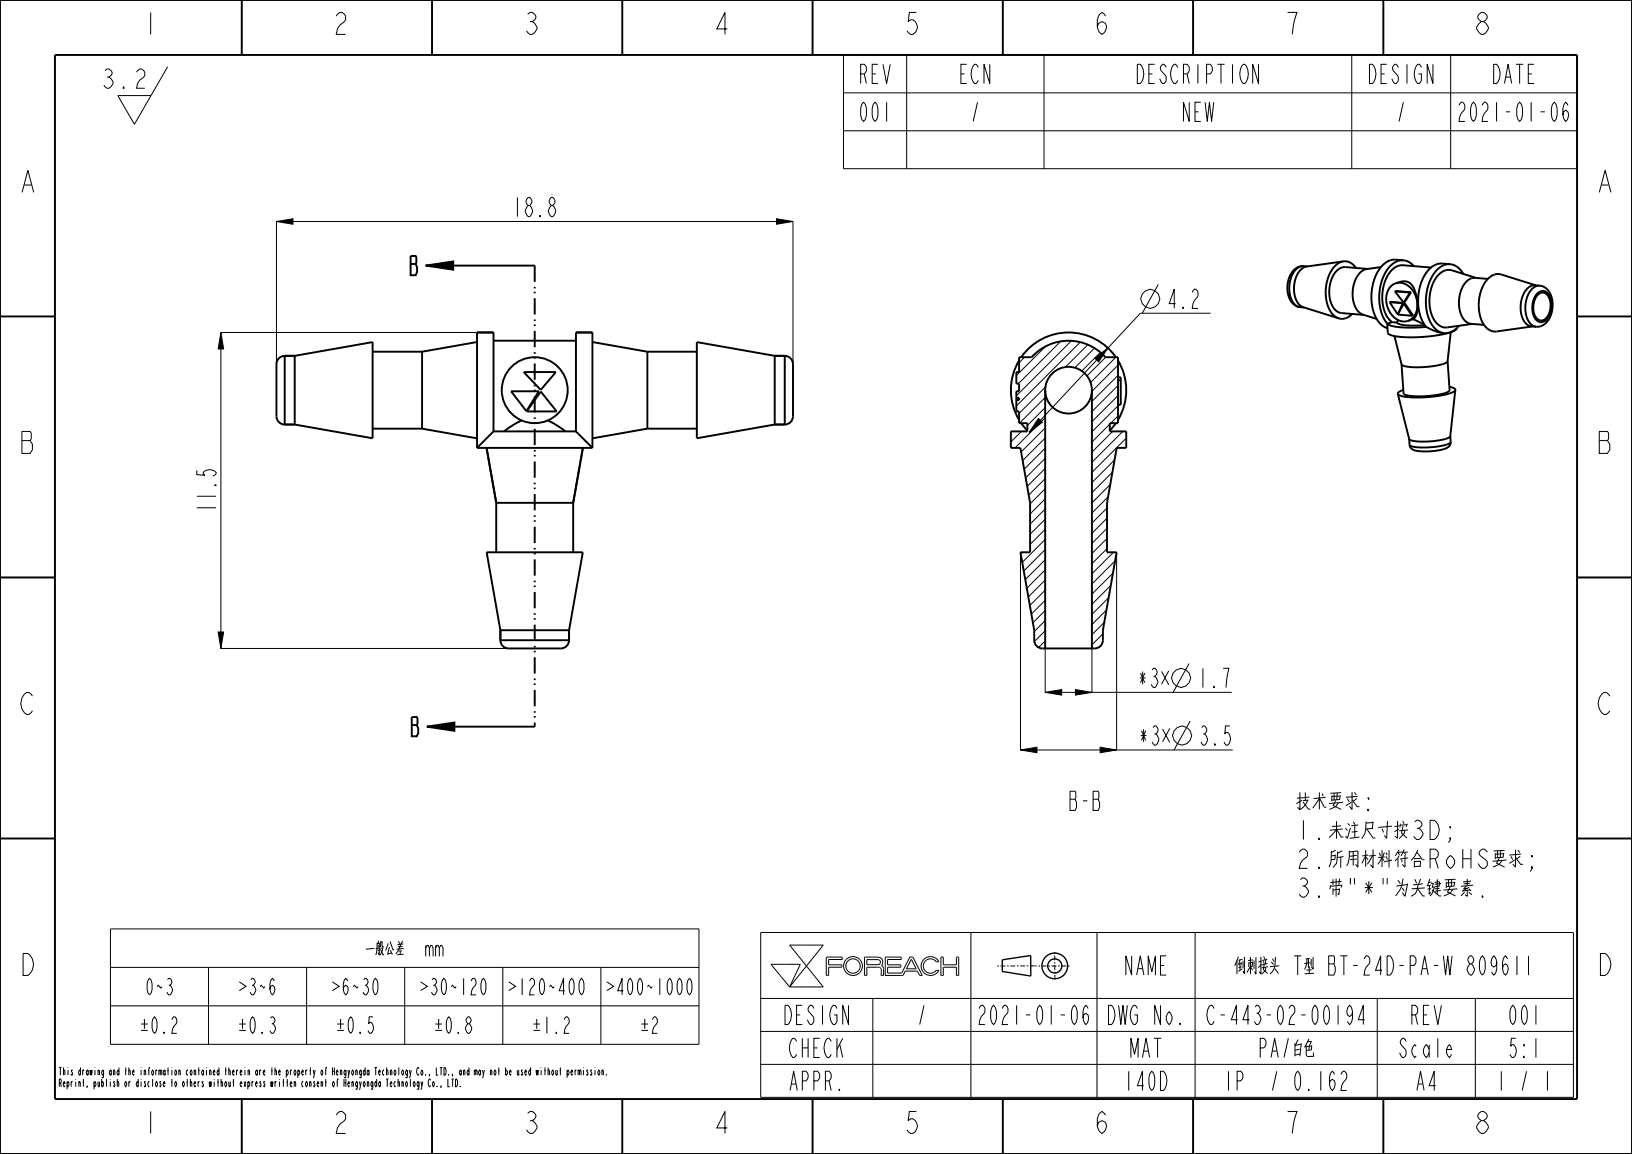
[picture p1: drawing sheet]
<svg xmlns="http://www.w3.org/2000/svg" width="297mm" height="210mm" viewBox="0 0 297 210" stroke-linecap="round" stroke-linejoin="round" font-family="sans-serif">
<g fill="none" stroke="#000" stroke-width=".18">
<path d="M19.1 12.9l.4-.3a.82 .82 0 0 1 .9 .8l-.6 .6a1.58 1.58 0 0 1 .8 1.2 1.2 1.2 0 0 1-1.1 .9l-.6-.6M19.5 14h.3M22.4 15.8l.2 .3h-.2zM24.9 13.1l.5-.5h.4l.5 .5a1.35 1.35 0 0 1-.9 1.5l-.4 .6-.1 .9h1.4M30.5 12.1l-6 10.5-3.1-5.2h6.1M153.5 10h133.5v20.7h-133.5zM153.5 16.9h133.5M165 10v20.7M190 10v20.7M246 10v20.7M264 10v20.7M141.3 39.8l3 .5-3 .5z"/>
<path d="M153.5 23.8h133.5M50.3 40.3l3-.5v1zM50.3 40.3v25.9M50.3 40.3h94M144.3 40.3v25.9M210.8 51.8l-2.9 5.2M220.3 57h-12.8l-20.2 21.7M40.1 60.5h46.6M40.2 60.5l.5 3h-1zM40.2 60.5v57.5M184 78.5v.1M185.9 78.5l-1.9 1.9"/>
<path d="M186.5 65l-1 1M189 76.1l.7 .7-2.4 1.9zM190.2 72.3l-4.7 4.7M190.2 74.2l-3.2 3.2M190.2 76l-5.5 5.5M190.2 77.9l-4.4 4.3M190.2 79.7l-4.1 4.1M190.3 70.4l-4.8 4.8M190.3 63.1l-5.3 5.2M193 62.1l-7.7 7.7M195 62l-10 10M196.6 62.3l-11.6 11.6"/>
<path d="M198 62.7l-4.1 4.1M199.2 63.4l-3.6 3.5M199.2 65.2l2.4-1.9-1.7 2.6zM200.3 64.1l-3.4 3.4M201.2 65l-3.4 3.4M202 77.2l-3.3 3.2M202.5 78.5l-3.8 3.8M203.1 65l-4.6 4.6M203.5 66.5l-4.8 4.7M203.5 68.3l-4.8 4.8M203.5 70.1l-4.8 4.8M203.5 72l-4.8 4.7"/>
<path d="M203.5 73.8l-4.8 4.8M203.5 75.7l-1.4 1.3M204.3 78.5l-5.6 5.6M205 79.7l-6.3 6.3M190.2 81.6l-3.8 3.8M190.2 83.4l-3.5 3.6M190.2 85.2l-3.3 3.3M190.2 87.1l-3 3M190.2 88.9l-2.7 2.8M190.2 90.8l-2.7 2.7M190.2 92.6l-2.7 2.8M190.2 94.5l-2.7 2.7"/>
<path d="M190.2 96.3l-2.7 2.8M190.2 98.2l-4.2 4.1M201.5 92.5l-2.8 2.7M201.5 94.3l-2.8 2.7M201.5 96.1l-2.8 2.8M201.5 98l-2.8 2.7M201.5 99.8l-2.8 2.8M201.7 90.4l-3 3M202 88.2l-3.3 3.3M202.4 85.9l-3.7 3.8M202.8 83.7l-4.1 4.1M39.7 115h1l-.5 3z"/>
<path d="M40.1 118h52.4M185.7 100.6v35.9M186 100.5l-.2 .3M190.2 118.1v7.9M190.2 100l-3.9 3.9M190.2 101.9l-3.6 3.6M190.2 103.7l-3.3 3.3M190.2 105.5l-3.1 3.1M190.2 107.4l-2.8 2.8M190.2 109.2l-2.5 2.6M190.2 111.1l-2.2 2.2M190.2 112.9l-2 2"/>
<path d="M190.2 114.8l-2 2M190.2 116.6l-1.2 1.2M198.7 118.1v7.9M200.7 115.3l-2 2M201 113.2l-2.3 2.3M201.4 111l-2.7 2.7M201.8 108.8l-3.1 3M202.1 106.5l-3.4 3.5M202.5 104.3l-3.8 3.8M202.6 100.5l-3.9 3.9M202.9 102l-4.2 4.3M203.2 100.6v35.9"/>
<path d="M185.7 136.5l3-.5v1zM185.7 136.5h38.6M190.2 126l3-.5v1zM190.2 126h34M195.7 125.5l3 .5-3 .5zM200.2 136l3 .5-3 .5zM20.1 169h107.1v21h-107.1zM20.1 176h107.1M37.9 176v14M55.8 176v14M73.6 176v14M78.1 172.5l.3-.5h.2l.2 .5v1.5"/>
<path d="M79.3 172.5l.2-.5h.2l.2 .5v1.5M79.3 172v2M79.9 172.5l.3-.5h.2l.2 .5v1.5M91.5 176v14M109.3 176v14M138.4 169.7h147.9v30h-147.9zM140.3 175.5h5.3l-1.9 4.1zM143.7 172h6.1l-3 3.8zM146.8 175.8l3 3.8h-6.1M146.8 175.8l-3.1 3.8M150.8 177.5v-1.5h2.4v-.4h-2.4v-1h2.4l.1-.4h-2.9v3.3h.4M157.8 174.6l2.1 .1 .3 .1v.4l-.4 .3h-2z"/>
<path d="M157.8 177.5v-1.5h1.9l.4 .1 .2 .2 .1 1.2h.4M160.8 177.5v-1.3l-.4-.5 .2-.6-.2-.7-.7-.2h-2.3l-.1 3.3h.5M164.3 177.5h.1M165.9 174.6l.8 1.7h-1.7zM166.1 174.2h-.5l-1.5 2.9h-2.6v-1.1h2.4v-.4h-2.4v-1h2.5v-.4h-2.9v3.3h3.2M166.1 174.2h.1M166.1 174.2l1.7 3.3h-.4l-.4-.8h-2.3l-.4 .8M170.4 175l-.7-.5h-.8l-.6 .5-.3 .8 .3 .8 .6 .4h.8l.7-.4M170.4 176.6h.1M170.4 175h.1M170.4 176.6h.4M170.4 175h.5l-.4-.5-.5-.3-.7-.1-.7 .1-.5 .4-.3 .5-.2 .5 .1 .7 .5 .8 1 .4 1-.2 .7-.7"/>
<path d="M170.8 176.6h.1M171.2 174.2h.5v1.4h2.4v-1.4h.4v3.3h-.4v-1.5h-2.4v1.5h-.5zM176.7 169.7v30M199.6 169.7v30M217.5 169.7v30M20.1 183h107.1M138.4 181.7h147.9M138.4 187.7h147.9M138.4 193.7h147.9M158.8 181.7v18M250.6 181.7v18M268.5 181.7v18"/>
<circle cx="209.3" cy="54.4" r="1.72"/>
<circle cx="155.2" cy="175.8" r="1.31"/>
<circle cx="155.2" cy="175.8" r="1.71"/>
</g>
<path d="M50.3 40.3l3-.5v1zM77.5 48.3l5-.7v1.5zM141.3 39.8l3 .5-3 .5zM40.2 60.5l.5 3h-1zM189 76.1l.7 .7-2.4 1.9zM199.2 65.2l2.4-1.9-1.7 2.6zM39.7 115h1l-.5 3zM77.7 132.2l5-.7v1.5zM185.7 136.5l3-.5v1zM190.2 126l3-.5v1zM195.7 125.5l3 .5-3 .5zM200.2 136l3 .5-3 .5z" fill="#000"/>
<g fill="none" stroke="#000" stroke-width=".35">
<path d="M0 0h297v210h-297zM10 10h277v190h-277zM44 .1v10M78.6 .1v10M113.2 .1v10M147.9 .1v10M182.5 .1v10M217.1 .1v10M251.7 .1v10M0 57.6h10M77.5 48.3l5-.7v1.5zM77.5 48.3h19.8"/>
<path d="M235.4 49.2l.9-.6 .9-.2a2.75 2.75 0 0 0-2.4 2.5 4.5 4.5 0 0 0 1.1 4.8l.7 .2a3.2 3.2 0 0 1-2.3-3.6l.3-1.9zM252.5 58.9l.1 1.6a2.02 2.02 0 0 0 1.8 .8 27.5 27.5 0 0 0 9.4-.8M252.5 58.9a6.3 6.3 0 0 0 3.8 .7l3.3-.1M252.9 55l2.6 .1M252.9 55l1.5 2.2M252.9 55l2.4 .2M253.4 58.6l-.9 .3M253.4 58.6l.8 .1a4.1 4.1 0 0 0 2.9 .6l2.2-.1M253.8 53l3 .2M253.8 53l1.6 2M253.8 53l2.8 .2M254 47.3a4 4 0 0 0-3.6 2.7 8.8 8.8 0 0 0 .6 8.7l.7 .6 .8 .4"/>
<path d="M254.4 57.2h.1M255.3 55.2l-.9 2M255.5 55.2h.1l1.6 2.2-.2 .1M255.5 55.2l-1.1 2 2.6 .3M255.5 55.2l1.5 2.3M255.5 55.1l-.3 .5M255.5 55.1l-.2 .1M256.6 53.2l-1.2 1.8M256.8 53.2l-1.2 1.8h-.2M256.8 53.2h-.2M257.3 48.4a2.79 2.79 0 0 0-4.6 .4 9 9 0 0 0-.4 9.9l.2 .2M259.6 59.5l1.7 .8 1.4 .3"/>
<path d="M260.4 48.7l-5.1-.4a3.7 3.7 0 0 0-3.3 3 7.3 7.3 0 0 0 1 7l.4 .3M262.5 48a4.2 4.2 0 0 0-3.7 3.1 8.8 8.8 0 0 0 .8 8.4M265.1 59.7l-.3 .4-1 .4M265.5 59.3a3.8 3.8 0 0 1-1.7 1.2M266.3 49.8a2.89 2.89 0 0 0-2.5-1.7 2.89 2.89 0 0 0-2.7 1.5 8.9 8.9 0 0 0-.2 10 2.64 2.64 0 0 0 2.9 .9M278.9 52.5a2 2 0 0 1 3.2 1 4.7 4.7 0 0 1-1.4 5.7 1.89 1.89 0 0 1-2.8-1.2 5.4 5.4 0 0 1 1-5.5zM279.8 53.4a1.34 1.34 0 0 1 1.4-.4 1.34 1.34 0 0 1 .9 1.1 3.7 3.7 0 0 1-1.2 4.4 1.52 1.52 0 0 1-1.9-1.4 4.1 4.1 0 0 1 .8-3.7zM279.9 53.6a1.23 1.23 0 0 1 1.3-.3 1.23 1.23 0 0 1 .8 1.1 3.2 3.2 0 0 1-1.2 3.9 1.52 1.52 0 0 1-1.7-1.7 3.6 3.6 0 0 1 .8-3zM287 57.6h10M51.8 64.8a1.5 1.5 0 0 0-1.5 1.5v9.5a1.5 1.5 0 0 0 1.5 1.5M51.8 64.8v12.5M51.8 77.3h1.8"/>
<path d="M51.8 64.8h1.8M89.8 78.5l-3 3M89.8 78.5v-18h-3v21M89.8 78.5h15M89.8 62h15M93 71.2h5.1l-2.3 3.6zM95.3 67.7h5.9l-2.8 3.3zM98.4 71.3l2.9 3.6h-5.4zM104.8 78.5l3 3M104.8 78.5v-18h3v21M141 77.3h1.8M141 64.8h1.8"/>
<path d="M142.8 64.8v12.5M142.8 64.8a1.5 1.5 0 0 1 1.5 1.5v9.5a1.5 1.5 0 0 1-1.5 1.5M185 72.4h.5v.4h-.5M185.5 65.6a10.5 10.5 0 0 0 0 10.8M185.5 65h2.3a9 9 0 0 1 13.4 0h2.3v12h-1.5v1.5h3v3h-1.8l-1.7 10v9h1.7l-2.5 14.2v1.8a1.5 1.5 0 0 1-1.5 1.5h-9.5a1.5 1.5 0 0 1-1.5-1.5v-1.8l-2.5-14.2h1.8v-9l-1.8-10h-1.7v-3h3v-1.5h-1.5v-2.1h-.5v-3.7h.5v-1.4h-.5v-2.1h.5zM185.8 77l1.2 1.3M185.8 65a10.5 10.5 0 0 1 17.3 0M190.2 71v47M198.7 71v47M203.1 77l-1.1 1.3M203.5 68.7h.5v5h-.5M203.5 69.2h.5"/>
<path d="M203.5 65.6a10.5 10.5 0 0 1 0 10.8M86.8 81.5h21M86.8 81.5h.1M88.5 81.5l1.8 10M106.1 81.5l-1.8 10M256.5 80.9a2.39 2.39 0 0 0 2 .5h2a5.9 5.9 0 0 0 3.5-.9v-.1a1.58 1.58 0 0 1-1.6 1.4l-2.7 .3a3.6 3.6 0 0 1-3-.6zM0 105.1h10M91.1 116.5a1.5 1.5 0 0 0 1.5 1.5h9.5a1.5 1.5 0 0 0 1.5-1.5M91.1 114.7v1.8M91.1 116.5h12.5M103.6 114.7v1.8M287 105.1h10"/>
<path d="M77.7 132.2l5-.7v1.5zM77.7 132.2h19.6M0 152.6h10M287 152.6h10M44 200.1v10M78.6 200.1v10M113.2 200.1v10M147.9 200.1v10M182.5 200.1v10M217.1 200.1v10M251.7 200.1v10"/>
<circle cx="194.5" cy="71" r="4.3"/>
</g>
<g fill="none" stroke="#000" stroke-width=".25">
<path d="M187.6 173.9v3.7l-5.2-.8v-2.1l5.2-.8"/>
<circle cx="192" cy="175.8" r="2.34"/>
<circle cx="192" cy="175.8" r="1.29"/>
</g>
<path d="M181.5 175.8h6.8M191.9 173.3l.1 5M194.6 175.8h-6.2" fill="none" stroke="#000" stroke-width=".18" stroke-dasharray=".3 .3 .9 .3" stroke-linecap="butt"/>
<path d="M97.3 48.3v83.9" fill="none" stroke="#000" stroke-width=".35" stroke-dasharray="3 .9 .3 .6 .3 .9" stroke-linecap="butt"/>
<!-- layer: 02___PRT_ALL_AXES -->
<g fill="none" stroke="#000" stroke-width=".35">
<path d="M236.6 55.9l.7 .1M237.2 48.4l.8 .1M244.5 47.6l-6.7 .9a3.6 3.6 0 0 0-2.3 3.6 3.6 3.6 0 0 0 1.7 3.8l6.4 2M244.5 47.6a4.5 4.5 0 0 0-3.1 3.8 6.4 6.4 0 0 0 1.5 6.1l.7 .4M244.5 47.6a2.37 2.37 0 0 1 2.3 1.2M246.1 57.1a2.37 2.37 0 0 1-2.5 .8M248.9 48.9l-4.1-.3a2.99 2.99 0 0 0-2.6 2.6 5.3 5.3 0 0 0 1 5.4l.9 .4 4.1 .3M251.3 48.6l-2.6 .4a3.9 3.9 0 0 0-2.5 3.6 4.5 4.5 0 0 0 1.6 4.5l2.7 .9M254 47.3l1.4 .1M254 51.5l.8-.2a2.04 2.04 0 0 1 2.7 1.7l.4 2.2M254 51.5a3.4 3.4 0 0 0-1.3 4.8 3.1 3.1 0 0 0 3.5 2.1M254 51.5a3.4 3.4 0 0 1 3.9 3.2v.5"/>
<path d="M254.5 58.3l-.3 .4M257.1 58.1l-.9 .3M257.1 58.1l2.1 .9M257.9 55.2a3 3 0 0 1-.8 2.9M257.9 55.2a2.98 2.98 0 0 1-1.7 3.2M262.5 48l1.4 .1M268.6 50.6l-4.4-1.4a2.86 2.86 0 0 0-3.2 1.9 7.4 7.4 0 0 0 .4 7.7 2.23 2.23 0 0 0 2 .8l4.5-.7M270.8 50.8l-2.4-.2a2.99 2.99 0 0 0-2.6 2.5 5.3 5.3 0 0 0 1 5.4l.9 .4 2.4 .2M279.5 51.9l-6.3-1.9a2.86 2.86 0 0 0-3.2 1.8 7.4 7.4 0 0 0 .4 7.7 2.23 2.23 0 0 0 2 .8l6.5-.9M280.2 52l-.9-.1a2.78 2.78 0 0 0-2.4 2.5 4.5 4.5 0 0 0 1.2 4.8l1.5 .3M51.8 77.3h1.8M51.8 64.8h1.8"/>
<path d="M53.6 64.8l14.2-2.5v17.5l-14.2-2.5M53.6 64.8v12.5M67.8 78h9M67.8 64h9M76.8 78l10 1.8M76.8 64v14M86.8 60.5h3M86.8 62.2l-10 1.8M94.9 76.5l-1.6 .9-1.6 1.1M99.7 76.5l1.6 .9 1.6 1.1M104.8 60.5h3M107.8 62.2l10 1.8"/>
<path d="M117.8 78l-10 1.8M117.8 78h9M117.8 64v14M117.8 64h9M141 64.8l-14.2-2.5v17.5l14.2-2.5M141 64.8v12.5M141 77.3h1.8M141 64.8h1.8M253.8 61.2l1.3 5.1M254.4 71.7l2 8.2M255.4 71l-.8 .3-.2 .4M256.4 79.9l.1 1"/>
<path d="M263.4 65.7l.4 5.3a2.86 2.86 0 0 1-2.2 .9l-1.7 .2a7.9 7.9 0 0 1-4.5-.5l-.3-5.3M263.8 70.4l.8 .2 .2 .4M263.9 79.4l.1 1M264 60.5l-.6 5.2a3.1 3.1 0 0 1-2.2 .9l-1.7 .2a7.9 7.9 0 0 1-4.4-.5M264.8 71a3.8 3.8 0 0 1-2.6 1l-.9 .1a15.3 15.3 0 0 1-6.8-.2l-.1-.2M264.9 71l-1 8.4a4.3 4.3 0 0 1-2.8 .8l-.3 .1a7.4 7.4 0 0 1-4.3-.4h-.1M88.5 81.5l1.8 10M90.3 91.5h14M90.3 91.5v9M104.3 91.5v9M106.1 81.5l-1.8 10M91.1 114.7h12.5"/>
<path d="M91.1 114.7v1.8M91.1 114.7l-2.5-14.2h17.5l-2.5 14.2M103.6 114.7v1.8"/>
<circle cx="97.3" cy="71" r="6"/>
</g>
<g font-size="5.2">
<text x="26.1" y="6.3">1</text>
<text x="60.7" y="6.3">2</text>
<text x="95.4" y="6.3">3</text>
<text x="130" y="6.3">4</text>
<text x="164.6" y="6.3">5</text>
<text x="199.2" y="6.3">6</text>
<text x="233.9" y="6.3">7</text>
<text x="268.5" y="6.3">8</text>
<text x="3.8" y="35">A</text>
<text x="290.8" y="35">A</text>
<text x="3.8" y="82.5">B</text>
<text x="290.8" y="82.5">B</text>
<text x="3.8" y="130">C</text>
<text x="290.8" y="130">C</text>
<text x="3.8" y="177.5">D</text>
<text x="290.8" y="177.5">D</text>
<text x="26.1" y="206.3">1</text>
<text x="60.7" y="206.3">2</text>
<text x="95.4" y="206.3">3</text>
<text x="130" y="206.3">4</text>
<text x="164.6" y="206.3">5</text>
<text x="199.2" y="206.3">6</text>
<text x="233.9" y="206.3">7</text>
<text x="268.5" y="206.3">8</text>
</g>
<g font-size="4.6">
<text x="155.8" y="15.2">REV</text>
<text x="174.1" y="15.2">ECN</text>
<text x="205.5" y="15.2">DESCRIPTION</text>
<text x="248.2" y="15.2">DESIGN</text>
<text x="270.9" y="15.2">DATE</text>
<text x="155.8" y="22.1">001</text>
<text x="176.4" y="22.1">/</text>
<text x="214.6" y="22.1">NEW</text>
<text x="253.9" y="22.1">/</text>
<text x="264.1" y="22.1">2021-01-06</text>
<text x="93.1" y="39.4">18.8</text>
<text x="74.3" y="50.1">B</text>
<text x="212.2" y="56.1">4.2</text>
<text x="39.3" y="93.5" transform="rotate(-90 39.3 93.5)">11.5</text>
<text x="206.9" y="125.1">*3× 1.7</text>
<text x="74.5" y="134">B</text>
<text x="207.1" y="135.6">*3× 3.5</text>
<text x="193.8" y="147.5">B-B</text>
<text x="235.7" y="147.5">技术要求:</text>
<text x="235.7" y="152.8">1.未注尺寸按3D;</text>
<text x="235.7" y="158">2.所用材料符合RoHS要</text>
<text x="235.7" y="163.3">3.带&quot;*&quot;为关键要素.</text>
<text x="204" y="177.4">NAME</text>
<text x="216.7" y="177.4">倒刺接头 T型 BT-24D-PA-W 809611</text>
<text x="141.8" y="186.4">DESIGN</text>
<text x="166.6" y="186.4">/</text>
<text x="176.8" y="186.4">2021-01-06</text>
<text x="200.6" y="186.4">DWG No.</text>
<text x="218.1" y="186.4">C-443-02-00194</text>
<text x="256.2" y="186.4">REV</text>
<text x="274" y="186.4">001</text>
<text x="143" y="192.4">CHECK</text>
<text x="205.2" y="192.4">MAT</text>
<text x="226.1" y="192.4">PA/白色</text>
<text x="253.9" y="192.4">Scale</text>
<text x="274" y="192.4">5:1</text>
<text x="143" y="198.4">APPR.</text>
<text x="204" y="198.4">140D</text>
<text x="222.3" y="198.4">IP</text>
<text x="230.9" y="198.4">/ 0.162</text>
<text x="257.3" y="198.4">A4</text>
<text x="272.1" y="198.4">1</text>
<text x="276.3" y="198.4">/ 1</text>
</g>
<g font-size="3.9">
<text x="61.9" y="174">一般公差</text>
<text x="26.1" y="181">0~3</text>
<text x="42" y="181">＞3~6</text>
<text x="58.9" y="181">＞6~30</text>
<text x="74.8" y="181">＞30~120＞120~400＞400~1000</text>
<text x="24.2" y="188">±0.2</text>
<text x="42" y="188">±0.3</text>
<text x="59.9" y="188">±0.5</text>
<text x="77.7" y="188">±0.8</text>
<text x="95.5" y="188">±1.2</text>
<text x="115.3" y="188">±2</text>
</g>
<g font-size="1.8">
<text x="10.6" y="195.7">This drawing and the information contained therein are the property of</text>
<text x="10.6" y="197.8">Reprint, publish or disclose to others without express written consent of</text>
<text x="60.3" y="195.7">Hengyongda Technology Co., LTD., and may not be used without permission.</text>
<text x="62.4" y="197.8">Hengyongda Technology Co., LTD.</text>
</g>
</svg>
